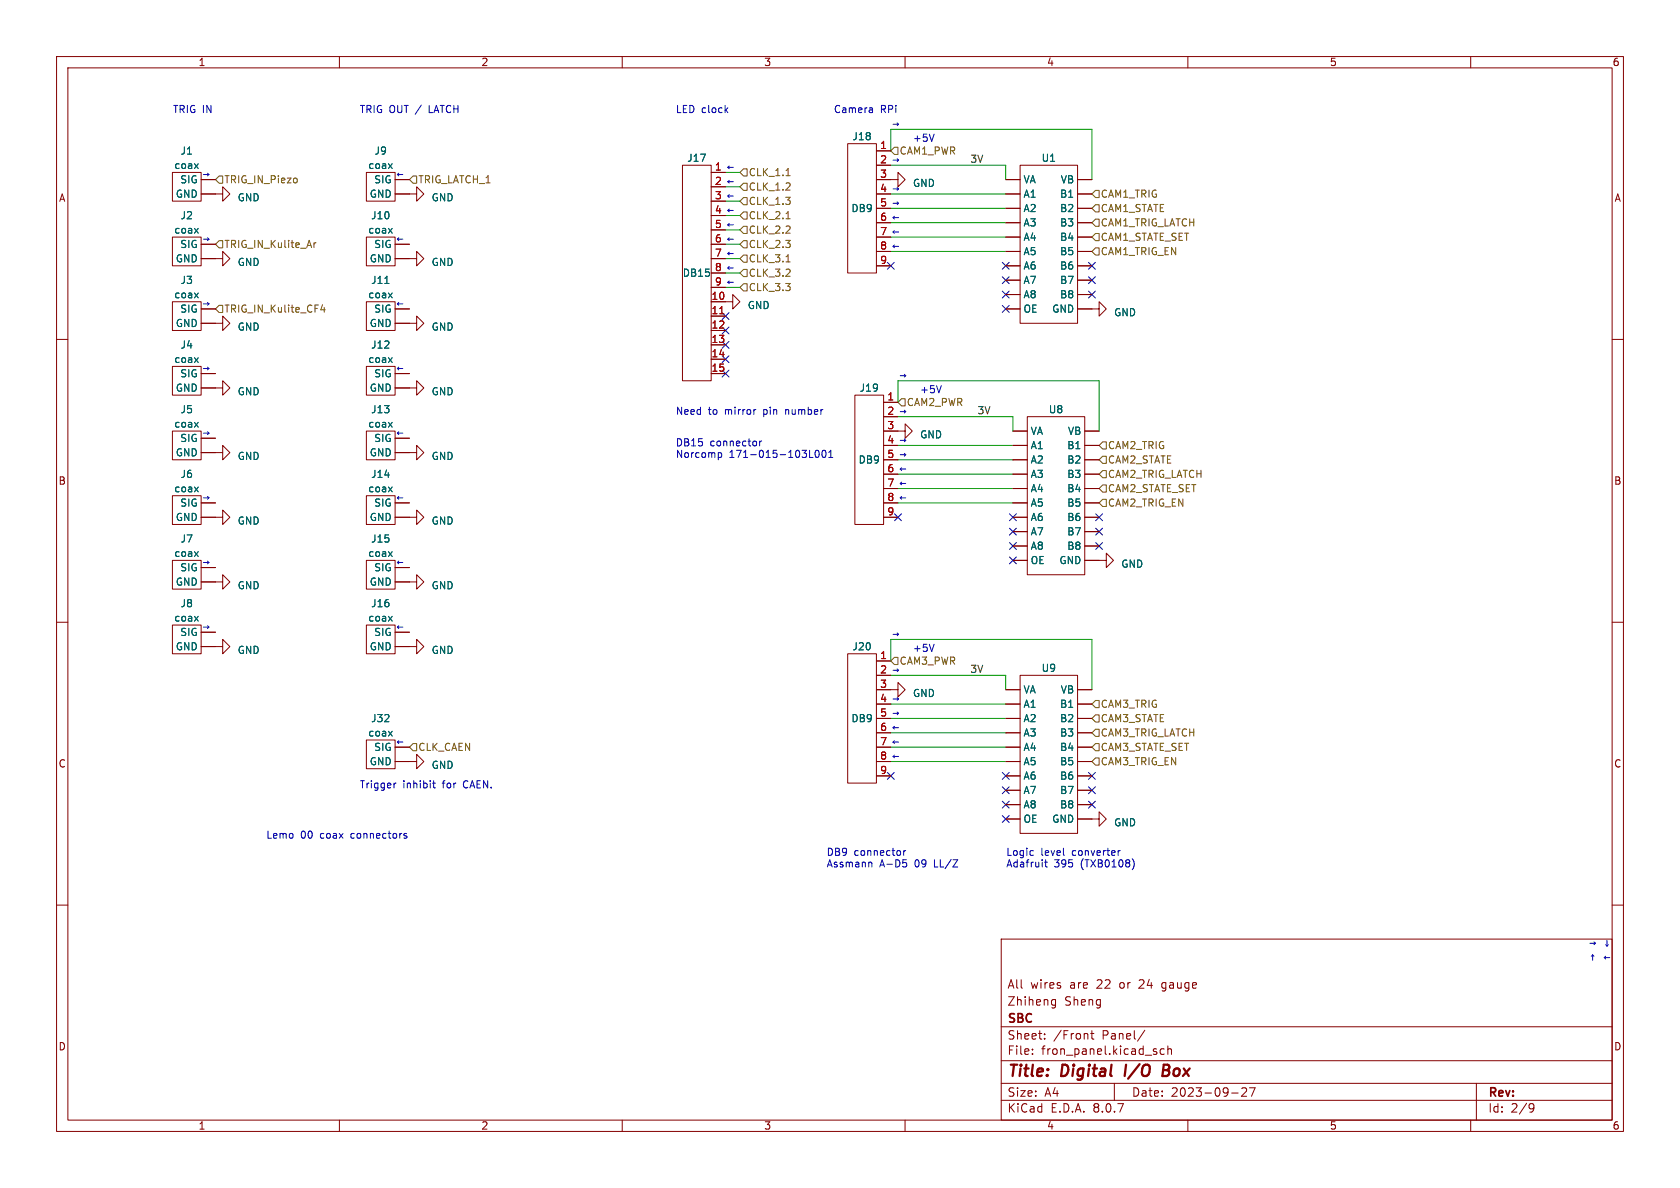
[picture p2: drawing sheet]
<svg xmlns="http://www.w3.org/2000/svg" width="297mm" height="210mm" viewBox="0 0 297 210" stroke-linecap="round" stroke-linejoin="round" font-family="sans-serif">
<g fill="none" stroke="#840000" stroke-width=".18">
<path d="M10 10h277v190h-277zM12 12h273v186h-273zM60 10v2M110 10v2M160 10v2M210 10v2M260 10v2M30.5 30.5h5.1v5.1h-5.1zM35.6 34.3h3.8v-1.3l1.2 1.3-1.2 1.3v-1.3M64.8 30.5h5v5.1h-5zM69.8 34.3h3.9v-1.3l1.2 1.3-1.2 1.3v-1.3M120.6 29.2h5.1v38.1h-5.1z"/>
<path d="M125.7 30.5h2.6M125.7 35.6h2.6M149.9 25.4h5v22.9h-5zM154.9 31.8h3.8v-1.3l1.3 1.3-1.3 1.2v-1.2M154.9 26.7h2.6M154.9 36.8h2.6M154.9 39.4h2.6M177.8 31.8h2.5M177.8 36.8h2.5M177.8 39.4h2.5M177.8 34.3h2.5M180.3 29.2h10.2v28h-10.2z"/>
<path d="M190.5 31.8h2.5M190.5 36.8h2.5M190.5 39.4h2.5M190.5 34.3h2.5M30.5 41.9h5.1v5.1h-5.1zM30.5 53.3h5.1v5.1h-5.1zM35.6 57.2h3.8v-1.3l1.2 1.3-1.2 1.2v-1.2M35.6 45.7h3.8v-1.2l1.2 1.2-1.2 1.3v-1.3M64.8 41.9h5v5.1h-5zM64.8 53.3h5v5.1h-5zM69.8 45.7h3.9v-1.2l1.2 1.2-1.2 1.3v-1.3M69.8 57.2h3.9v-1.3l1.2 1.3-1.2 1.2v-1.2"/>
<path d="M125.7 53.3h3.8v-1.2l1.3 1.2-1.3 1.3v-1.3M125.7 55.9h2.6M125.7 58.4h2.6M125.7 40.6h2.6M125.7 43.2h2.6M125.7 45.7h2.6M125.7 48.3h2.6M125.7 50.8h2.6M154.9 41.9h2.6M154.9 44.5h2.6M154.9 47h2.6M177.8 41.9h2.5"/>
<path d="M177.8 44.5h2.5M177.8 47h2.5M177.8 49.5h2.5M177.8 52.1h2.5M177.8 54.6h2.5M190.5 54.6h3.8v-1.3l1.3 1.3-1.3 1.3v-1.3M190.5 41.9h2.5M190.5 44.5h2.5M190.5 47h2.5M190.5 49.5h2.5M190.5 52.1h2.5M10 60h2"/>
<path d="M30.5 76.2h5.1v5.1h-5.1zM30.5 64.8h5.1v5.1h-5.1zM35.6 68.6h3.8v-1.3l1.2 1.3-1.2 1.3v-1.3M64.8 64.8h5v5.1h-5zM64.8 76.2h5v5.1h-5zM69.8 68.6h3.9v-1.3l1.2 1.3-1.2 1.3v-1.3M125.7 61h2.6M125.7 63.5h2.6M125.7 66h2.6M151.1 69.9h5.1v22.8h-5.1zM156.2 76.2h3.8v-1.3l1.3 1.3-1.3 1.3v-1.3M156.2 71.1h2.5"/>
<path d="M179.1 78.7h2.5M179.1 76.2h2.5M181.6 73.7h10.2v27.9h-10.2zM191.8 78.7h2.5M191.8 76.2h2.5M285 60h2M30.5 99.1h5.1v5h-5.1zM30.5 87.6h5.1v5.1h-5.1zM35.6 80h3.8v-1.3l1.2 1.3-1.2 1.3v-1.3M35.6 91.4h3.8v-1.2l1.2 1.2-1.2 1.3v-1.3M64.8 99.1h5v5h-5zM64.8 87.6h5v5.1h-5z"/>
<path d="M69.8 91.4h3.9v-1.2l1.2 1.2-1.2 1.3v-1.3M69.8 80h3.9v-1.3l1.2 1.3-1.2 1.3v-1.3M156.2 91.4h2.5M156.2 81.3h2.5M156.2 83.8h2.5M156.2 86.4h2.5M156.2 88.9h2.5M179.1 91.4h2.5M179.1 81.3h2.5M179.1 83.8h2.5M179.1 86.4h2.5M179.1 88.9h2.5"/>
<path d="M179.1 94h2.5M179.1 96.5h2.5M179.1 99.1h2.5M191.8 99.1h3.8v-1.3l1.2 1.3-1.2 1.2v-1.2M191.8 91.4h2.5M191.8 81.3h2.5M191.8 83.8h2.5M191.8 86.4h2.5M191.8 88.9h2.5M191.8 94h2.5M191.8 96.5h2.5M10 110h2"/>
<path d="M30.5 110.5h5.1v5.1h-5.1zM35.6 102.9h3.8v-1.3l1.2 1.3-1.2 1.2v-1.2M35.6 114.3h3.8v-1.3l1.2 1.3-1.2 1.3v-1.3M64.8 110.5h5v5.1h-5zM69.8 102.9h3.9v-1.3l1.2 1.3-1.2 1.2v-1.2M69.8 114.3h3.9v-1.3l1.2 1.3-1.2 1.3v-1.3M149.9 115.6h5v22.8h-5zM154.9 116.8h2.6M180.3 119.4h10.2v27.9h-10.2zM285 110h2M64.8 130.8h5v5.1h-5zM69.8 134.6h3.9v-1.2l1.2 1.2-1.2 1.3v-1.3"/>
<path d="M154.9 121.9h3.8v-1.2l1.3 1.2-1.3 1.3v-1.3M154.9 134.6h2.6M154.9 127h2.6M154.9 129.5h2.6M154.9 132.1h2.6M154.9 137.2h2.6M177.8 134.6h2.5M177.8 121.9h2.5M177.8 127h2.5M177.8 129.5h2.5M177.8 132.1h2.5M177.8 137.2h2.5"/>
<path d="M177.8 124.5h2.5M177.8 139.7h2.5M190.5 134.6h2.5M190.5 121.9h2.5M190.5 127h2.5M190.5 129.5h2.5M190.5 132.1h2.5M190.5 137.2h2.5M190.5 124.5h2.5M190.5 139.7h2.5M177.8 142.2h2.5M177.8 144.8h2.5"/>
<path d="M190.5 144.8h3.8v-1.3l1.3 1.3-1.3 1.3v-1.3M190.5 142.2h2.5M10 160h2M177 166h108v32h-108zM186 177.6h.6M186 176.8h.6M186.6 176.7v1.2l-.1 .2-.4 .1M285 160h2M60 198v2M110 198v2M160 198v2M177 194.5h108"/>
<path d="M177 191.5h108M177 187.5h108M177 181.5h108M182.5 186.3v.1M182.5 185.5v.1M184.7 183.6v.1M184.7 182.8v.1M192.8 182.7h.6M193 182.2v1.3l.4 .2M197 191.5v3M202.4 182.1l-1.3 2M204.3 185.9l.2 .2-.2 .3"/>
<path d="M204.3 185.4l.2 .1M205.8 185.5l-.4-.1-.3 .3v.4l.1 .2h.6M206.5 185.5l.2-.1 .3 .1 .1 .9M206.5 184.9v1.5M210 198v2M217.7 193.2h1.2M219.5 192.4l.6-.1 .2 .1 .1 .3-.9 1.1h.9M220.9 192.3h1l-.7 1.5M260 198v2M261 191.5v6.5M270.6 195.1l.5 .1a.99 .99 0 0 1-.4 1.4h-.2M271.2 195.7l-.3 .3h-.3"/>
</g>
<path d="M199.1 188.2l-.3 2M205.6 189.2h.7M206.3 189.2l.3 .1M206.4 188.2h-.7l-.2 2 1-.1M206.5 189.1l-.2 .1" fill="none" stroke="#840000" stroke-width=".4"/>
<path d="M127.2 55.5h.8" fill="none" stroke="#a90000" stroke-width=".18"/>
<path d="M68 50.1h.8" fill="none" stroke="#006464" stroke-width=".18"/>
<g fill="none" stroke="#725600" stroke-width=".18">
<path d="M38.7 31.1h.7v1.3h-.7l-.6-.6zM52.5 31.6v.6M73 31.1h.7v1.3h-.7l-.6-.6zM131.4 32.4h.7v1.3h-.7l-.6-.7zM131.4 29.8h.7v1.3h-.7l-.6-.6zM131.4 37.5h.7v1.2h-.7l-.6-.6zM131.4 34.9h.7v1.3h-.7l-.6-.6zM138.9 33.6h.8M139 31.1h.7M139 38.7h.7M139.6 32.5v.4M157.5 26.7l.6-.7h.6v1.3h-.6z"/>
<path d="M193.7 36.2h.6v1.3h-.6l-.7-.7zM193.7 38.7h.6v1.3h-.6l-.7-.6zM193.7 33.7h.6v1.2h-.6l-.7-.6zM38.7 54h.7v1.2h-.7l-.6-.6zM38.7 42.5h.7v1.3h-.7l-.6-.6zM55.5 42.9v.9M55.9 42.9l-.4 .3M57 53.9l-.3 .9h.8M57.3 54.3v.9M131.4 42.5h.7v1.3h-.7l-.6-.6zM131.4 40h.7v1.3h-.7l-.6-.7zM131.4 45.1h.7v1.3h-.7l-.6-.7z"/>
<path d="M131.4 47.6h.7v1.3h-.7l-.6-.6zM131.4 50.2h.7v1.2h-.7l-.6-.6zM138.9 41.2h.8M138.9 48.8h.8M139 46.3h.7M139.6 40.1v.4M139.6 47.7v.4M193.7 41.3h.6v1.2h-.6l-.7-.6zM193.7 43.8h.6v1.3h-.6l-.7-.6zM159.4 70.5h.6v1.3h-.6l-.7-.7zM194.9 78.1h.7v1.3h-.7l-.6-.7zM194.9 80.6h.7v1.3h-.7l-.6-.6z"/>
<path d="M194.9 88.3h.7v1.2h-.7l-.6-.6zM194.9 83.2h.7v1.3h-.7l-.6-.7zM194.9 85.7h.7v1.3h-.7l-.6-.6zM158.1 116.2h.6v1.3h-.6l-.6-.7zM73 131.4h.7v1.3h-.7l-.6-.6zM193.7 128.9h.6v1.3h-.6l-.7-.7zM193.7 126.4h.6v1.2h-.6l-.7-.6zM193.7 131.4h.6v1.3h-.6l-.7-.6zM193.7 123.8h.6v1.3h-.6l-.7-.6zM193.7 134h.6v1.3h-.6l-.7-.7z"/>
</g>
<g fill="none" stroke="#0000c2" stroke-width=".18">
<path d="M128.3 19.4l.4 .5M128.7 19.1l-.5 .4M154.1 19.1l.2 .1v.7M154.3 19.8l-.2 .1M154.3 19.4h-.2M165.1 23.7l-.4 1.3M133.6 72.4l-.2 .1M134.3 78v.8M134.7 78l-.4 .2M144.3 79.7l.1-.1a.68 .68 0 0 1 .4 .6 .68 .68 0 0 1-.4 .7 .84 .84 0 0 1-.1-1.2zM145.4 79.7l.2-.1a.68 .68 0 0 1 .4 .6 .68 .68 0 0 1-.4 .7l-.2-.2-.1-.3zM146.5 80l.4-.4v1.3"/>
<path d="M166.4 68.2l-.4 1.2M127.1 80l.4 .1 .1 .2-.1 .4-.4 .2M143.1 80.9h.6M146.5 80.9h.7M165.1 113.9l-.4 1.3M70 138.4l-.3 .2M76.5 138.4h.5M76.7 138v1.1l.3 .2M71.5 147.7l.4 .1v.2l-.1 .2-.4-.1M71.5 147.4h.4M153.8 152.4l.3 .2v.7M159.6 152h.6"/>
<path d="M159.8 150.4v.8M160.1 152.5l.2 .2v.3l-.2 .3M160.1 150.4l-.3 .2M182.6 150.4h.1M182.7 151.2h-.1M184.7 152.4h.5M184.9 152v1.1l.3 .2M188.1 151.2h.1M197.7 150.4v.8M198 150.4l-.3 .2M200.2 151.8a1.46 1.46 0 0 1 0 1.9"/>
</g>
<g fill="none" stroke="#009600" stroke-width=".18">
<path d="M157.5 26.7v-3.8h35.5v8.9M157.5 29.2h20.3v2.6M157.5 39.4h20.3M157.5 34.3h20.3M157.5 36.8h20.3M157.5 41.9h20.3M157.5 44.5h20.3M158.7 78.7h20.4M158.7 71.1v-3.8h35.6v8.9M158.7 73.7h20.4v2.5M158.7 83.8h20.4M158.7 88.9h20.4"/>
<path d="M158.7 86.4h20.4M158.7 81.3h20.4M157.5 116.8v-3.8h35.5v8.9M157.5 119.4h20.3v2.5M157.5 132.1h20.3M157.5 134.6h20.3M157.5 124.5h20.3M157.5 127h20.3M157.5 129.5h20.3"/>
</g>
<g fill="none" stroke="#000084" stroke-width=".18">
<path d="M127.7 57.8l1.2 1.2M127.7 55.3l1.2 1.2M128.9 57.8l-1.2 1.2M128.9 55.3l-1.2 1.2M156.9 46.4l1.2 1.2M158.1 46.4l-1.2 1.2M177.2 54l1.2 1.2M177.2 46.4l1.2 1.2M177.2 51.5l1.2 1.2M177.2 48.9l1.2 1.2M178.4 54l-1.2 1.2M178.4 46.4l-1.2 1.2"/>
<path d="M178.4 51.5l-1.2 1.2M178.4 48.9l-1.2 1.2M192.4 46.4l1.2 1.2M192.4 48.9l1.2 1.2M192.4 51.5l1.2 1.2M193.6 46.4l-1.2 1.2M193.6 48.9l-1.2 1.2M193.6 51.5l-1.2 1.2M127.7 62.9l1.2 1.2M127.7 65.4l1.2 1.2M127.7 60.4l1.2 1.2M128.9 62.9l-1.2 1.2"/>
<path d="M128.9 65.4l-1.2 1.2M128.9 60.4l-1.2 1.2M158.1 90.8l1.3 1.2M159.4 90.8l-1.3 1.2M178.5 95.9l1.2 1.2M178.5 90.8l1.2 1.2M178.5 93.4l1.2 1.2M178.5 98.5l1.2 1.2M179.7 95.9l-1.2 1.2M179.7 90.8l-1.2 1.2M179.7 93.4l-1.2 1.2M179.7 98.5l-1.2 1.2"/>
<path d="M193.7 93.4l1.2 1.2M193.7 95.9l1.2 1.2M193.7 90.8l1.2 1.2M194.9 93.4l-1.2 1.2M194.9 95.9l-1.2 1.2M194.9 90.8l-1.2 1.2M156.9 136.6l1.2 1.2M158.1 136.6l-1.2 1.2M177.2 139.1l1.2 1.2M177.2 136.6l1.2 1.2M178.4 139.1l-1.2 1.2M178.4 136.6l-1.2 1.2"/>
<path d="M192.4 136.6l1.2 1.2M192.4 139.1l1.2 1.2M193.6 136.6l-1.2 1.2M193.6 139.1l-1.2 1.2M177.2 141.6l1.2 1.2M177.2 144.2l1.2 1.2M178.4 141.6l-1.2 1.2M178.4 144.2l-1.2 1.2M192.4 141.6l1.2 1.2M193.6 141.6l-1.2 1.2"/>
</g>
<g font-size="2.8" fill="#840000">
<text x="178" y="190.9">Title:</text>
<text x="187.7" y="190.9">Digital</text>
<text x="199.7" y="190.9">I/O</text>
<text x="207.2" y="190.9">Box</text>
</g>
<g font-size="2.1" fill="#840000">
<text x="178" y="178">Zhiheng</text>
<text x="178" y="175">All</text>
<text x="182.2" y="175">wires</text>
<text x="188.2" y="178">Sheng</text>
<text x="189.2" y="175">are</text>
<text x="194" y="175">22</text>
<text x="198.2" y="175">or</text>
<text x="201.8" y="175">24</text>
<text x="205.9" y="175">gauge</text>
<text x="178" y="184">Sheet:</text>
<text x="178" y="181.2">SBC</text>
<text x="186.2" y="184">/Front</text>
<text x="194.9" y="184">Panel/</text>
<text x="178" y="186.7">File:</text>
<text x="184.1" y="186.7">fron_panel.kicad_sch</text>
<text x="178" y="196.9">KiCad</text>
<text x="178" y="194.1">Size:</text>
<text x="184.7" y="194.1">A4</text>
<text x="185.7" y="196.9">E.D.A.</text>
<text x="193.3" y="196.9">8.0.7</text>
<text x="200" y="194.1">Date:</text>
<text x="207" y="194.1">2023-09-27</text>
<text x="263" y="194.3">Rev:</text>
<text x="263" y="196.9">Id:</text>
<text x="267.1" y="196.9">2/9</text>
</g>
<g font-size="1.8" fill="#840000">
<text x="35" y="11.9">1</text>
<text x="85" y="11.9">2</text>
<text x="135" y="11.9">3</text>
<text x="185" y="11.9">4</text>
<text x="235" y="11.9">5</text>
<text x="285" y="11.9">6</text>
<text x="155.5" y="29">2 þÿ!’</text>
<text x="10.3" y="35.9">A</text>
<text x="35.6" y="31.5">þÿ!’</text>
<text x="69.8" y="31.5">þÿ!•</text>
<text x="126.3" y="32.8">2 þÿ!•</text>
<text x="155.5" y="34">4 þÿ!’</text>
<text x="285.3" y="35.9">A</text>
<text x="126.3" y="37.8">4 þÿ!•</text>
<text x="35.6" y="42.9">þÿ!’</text>
<text x="69.8" y="42.9">þÿ!•</text>
<text x="35.6" y="54.4">þÿ!’</text>
<text x="69.8" y="54.4">þÿ!•</text>
<text x="35.6" y="65.8">þÿ!’</text>
<text x="69.8" y="65.8">þÿ!•</text>
<text x="35.6" y="77.2">þÿ!’</text>
<text x="69.8" y="77.2">þÿ!•</text>
<text x="156.8" y="73.4">2 þÿ!’</text>
<text x="156.8" y="78.5">4 þÿ!’</text>
<text x="10.3" y="85.9">B</text>
<text x="35.6" y="88.7">þÿ!’</text>
<text x="69.8" y="88.7">þÿ!•</text>
<text x="285.3" y="85.9">B</text>
<text x="35.6" y="100.1">þÿ!’</text>
<text x="69.8" y="100.1">þÿ!•</text>
<text x="35.6" y="111.5">þÿ!’</text>
<text x="69.8" y="111.5">þÿ!•</text>
<text x="155.5" y="119.1">2 þÿ!’</text>
<text x="155.5" y="124.2">4 þÿ!’</text>
<text x="69.8" y="131.8">þÿ!•</text>
<text x="10.3" y="135.9">C</text>
<text x="285.3" y="135.9">C</text>
<text x="10.3" y="185.9">D</text>
<text x="285.3" y="185.9">D</text>
<text x="35" y="199.9">1</text>
<text x="85" y="199.9">2</text>
<text x="135" y="199.9">3</text>
<text x="185" y="199.9">4</text>
<text x="235" y="199.9">5</text>
<text x="285" y="199.9">6</text>
</g>
<g font-size="1.8" fill="#0000c2">
<text x="30.5" y="20.1">TRIG IN</text>
<text x="63.5" y="20.1">TRIG OUT /</text>
<text x="76.1" y="20.1">LATCH</text>
<text x="119.4" y="20.1">LED clock</text>
<text x="147.3" y="20.1">Camera</text>
<text x="155.6" y="20.1">RPi</text>
<text x="157.5" y="22.6">þÿ!’</text>
<text x="161.3" y="25.2">+5V</text>
<text x="155.5" y="36.6">5 þÿ!’</text>
<text x="155.5" y="39.1">6 þÿ!•</text>
<text x="155.5" y="41.7">7 þÿ!•</text>
<text x="155.5" y="44.2">8 þÿ!•</text>
<text x="158.7" y="67.1">þÿ!’</text>
<text x="162.6" y="69.6">+5V</text>
<text x="119.4" y="73.4">Need</text>
<text x="125.2" y="73.4">to</text>
<text x="128.3" y="73.4">mirror</text>
<text x="135.2" y="73.4">pin</text>
<text x="139.3" y="73.4">number</text>
<text x="119.4" y="79">DB15</text>
<text x="119.4" y="81">Norcomp</text>
<text x="125.5" y="79">connector</text>
<text x="128.9" y="81">171-015-103L001</text>
<text x="156.8" y="81">5 þÿ!’</text>
<text x="156.8" y="83.6">6 þÿ!•</text>
<text x="156.8" y="86.1">7 þÿ!•</text>
<text x="156.8" y="88.6">8 þÿ!•</text>
<text x="157.5" y="112.8">þÿ!’</text>
<text x="161.3" y="115.3">+5V</text>
<text x="155.5" y="126.7">5 þÿ!’</text>
<text x="155.5" y="129.3">6 þÿ!•</text>
<text x="155.5" y="131.8">7 þÿ!•</text>
<text x="155.5" y="134.4">8 þÿ!•</text>
<text x="63.5" y="139.5">Trigger</text>
<text x="71.2" y="139.5">inhibit</text>
<text x="78.4" y="139.5">for</text>
<text x="82.2" y="139.5">CAEN.</text>
<text x="47" y="148.3">Lemo</text>
<text x="53.1" y="148.3">00</text>
<text x="56.7" y="148.3">coax</text>
<text x="62.3" y="148.3">connectors</text>
<text x="146" y="151.4">DB9</text>
<text x="146" y="153.4">Assmann</text>
<text x="151" y="151.4">connector</text>
<text x="155.5" y="153.4">A-D5</text>
<text x="161.8" y="153.4">09</text>
<text x="165.4" y="153.4">LL/Z</text>
<text x="177.8" y="151.4">Logic</text>
<text x="177.8" y="153.4">Adafruit</text>
<text x="184" y="151.4">level</text>
<text x="186.3" y="153.4">395</text>
<text x="189.6" y="151.4">converter</text>
<text x="191.1" y="153.4">(TXB0108)</text>
<text x="280.7" y="167.4">þÿ!’þÿ!“</text>
<text x="280.7" y="169.9">þÿ!‘þÿ!•</text>
</g>
<g font-size="1.8" fill="#006464">
<text x="31.8" y="27.5">J1</text>
<text x="66.1" y="27.5">J9</text>
<text x="121.4" y="28.8">J17</text>
<text x="150.6" y="25">J18</text>
<text x="184" y="28.8">U1</text>
<text x="30.7" y="30.1">coax</text>
<text x="31" y="35.2">GND</text>
<text x="31.8" y="32.6">SIG</text>
<text x="41.9" y="35.8">GND</text>
<text x="65" y="30.1">coax</text>
<text x="65.3" y="35.2">GND</text>
<text x="66.1" y="32.6">SIG</text>
<text x="76.2" y="35.8">GND</text>
<text x="161.3" y="33.2">GND</text>
<text x="180.8" y="35.2">A1</text>
<text x="180.8" y="32.6">VA</text>
<text x="187.3" y="35.2">B1</text>
<text x="187.4" y="32.6">VB</text>
<text x="30.7" y="41.5">coax</text>
<text x="31.8" y="39">J2</text>
<text x="65" y="41.5">coax</text>
<text x="65.5" y="39">J10</text>
<text x="150.4" y="37.7">DB9</text>
<text x="180.8" y="37.7">A2</text>
<text x="180.8" y="40.2">A3</text>
<text x="187.3" y="37.7">B2</text>
<text x="187.3" y="40.2">B3</text>
<text x="31" y="46.6">GND</text>
<text x="31.8" y="44">SIG</text>
<text x="41.9" y="47.2">GND</text>
<text x="65.3" y="46.6">GND</text>
<text x="66.1" y="44">SIG</text>
<text x="76.2" y="47.2">GND</text>
<text x="180.8" y="42.8">A4</text>
<text x="180.8" y="45.3">A5</text>
<text x="180.8" y="47.9">A6</text>
<text x="187.3" y="42.8">B4</text>
<text x="187.3" y="45.3">B5</text>
<text x="187.3" y="47.9">B6</text>
<text x="30.7" y="52.9">coax</text>
<text x="31.8" y="50.4">J3</text>
<text x="65" y="52.9">coax</text>
<text x="65.5" y="50.4">J11</text>
<text x="120.6" y="49.1">DB15</text>
<text x="180.8" y="50.4">A7</text>
<text x="180.8" y="52.9">A8</text>
<text x="187.3" y="50.4">B7</text>
<text x="187.3" y="52.9">B8</text>
<text x="31" y="58">GND</text>
<text x="31.8" y="55.5">SIG</text>
<text x="41.9" y="58.6">GND</text>
<text x="65.3" y="58">GND</text>
<text x="66.1" y="55.5">SIG</text>
<text x="76.2" y="58.6">GND</text>
<text x="132.1" y="54.8">GND</text>
<text x="180.8" y="55.5">OE</text>
<text x="185.9" y="55.5">GND</text>
<text x="196.9" y="56.1">GND</text>
<text x="30.7" y="64.4">coax</text>
<text x="31.8" y="61.8">J4</text>
<text x="65" y="64.4">coax</text>
<text x="65.5" y="61.8">J12</text>
<text x="31" y="69.4">GND</text>
<text x="31.8" y="66.9">SIG</text>
<text x="41.9" y="70.1">GND</text>
<text x="65.3" y="69.4">GND</text>
<text x="66.1" y="66.9">SIG</text>
<text x="76.2" y="70.1">GND</text>
<text x="151.9" y="69.4">J19</text>
<text x="30.7" y="75.8">coax</text>
<text x="31.8" y="73.3">J5</text>
<text x="65" y="75.8">coax</text>
<text x="65.5" y="73.3">J13</text>
<text x="162.6" y="77.7">GND</text>
<text x="182.1" y="77.1">VA</text>
<text x="185.3" y="73.3">U8</text>
<text x="188.7" y="77.1">VB</text>
<text x="31" y="80.9">GND</text>
<text x="31.8" y="78.3">SIG</text>
<text x="41.9" y="81.5">GND</text>
<text x="65.3" y="80.9">GND</text>
<text x="66.1" y="78.3">SIG</text>
<text x="76.2" y="81.5">GND</text>
<text x="151.7" y="82.1">DB9</text>
<text x="182.1" y="79.6">A1</text>
<text x="182.1" y="82.1">A2</text>
<text x="188.6" y="79.6">B1</text>
<text x="188.6" y="82.1">B2</text>
<text x="30.7" y="87.2">coax</text>
<text x="31.8" y="89.8">SIG</text>
<text x="31.8" y="84.7">J6</text>
<text x="65" y="87.2">coax</text>
<text x="65.5" y="84.7">J14</text>
<text x="66.1" y="89.8">SIG</text>
<text x="182.1" y="84.7">A3</text>
<text x="182.1" y="87.2">A4</text>
<text x="182.1" y="89.8">A5</text>
<text x="188.6" y="84.7">B3</text>
<text x="188.6" y="87.2">B4</text>
<text x="188.6" y="89.8">B5</text>
<text x="31" y="92.3">GND</text>
<text x="41.9" y="92.9">GND</text>
<text x="65.3" y="92.3">GND</text>
<text x="76.2" y="92.9">GND</text>
<text x="182.1" y="92.3">A6</text>
<text x="182.1" y="94.8">A7</text>
<text x="188.6" y="92.3">B6</text>
<text x="188.6" y="94.8">B7</text>
<text x="30.7" y="98.7">coax</text>
<text x="31.8" y="101.2">SIG</text>
<text x="31.8" y="96.1">J7</text>
<text x="65" y="98.7">coax</text>
<text x="65.5" y="96.1">J15</text>
<text x="66.1" y="101.2">SIG</text>
<text x="182.1" y="97.4">A8</text>
<text x="182.1" y="99.9">OE</text>
<text x="187.2" y="99.9">GND</text>
<text x="188.6" y="97.4">B8</text>
<text x="198.1" y="100.6">GND</text>
<text x="31" y="103.7">GND</text>
<text x="31.8" y="107.5">J8</text>
<text x="41.9" y="104.4">GND</text>
<text x="65.3" y="103.7">GND</text>
<text x="65.5" y="107.5">J16</text>
<text x="76.2" y="104.4">GND</text>
<text x="30.7" y="110.1">coax</text>
<text x="31.8" y="112.6">SIG</text>
<text x="65" y="110.1">coax</text>
<text x="66.1" y="112.6">SIG</text>
<text x="31" y="115.2">GND</text>
<text x="41.9" y="115.8">GND</text>
<text x="65.3" y="115.2">GND</text>
<text x="76.2" y="115.8">GND</text>
<text x="150.6" y="115.2">J20</text>
<text x="184" y="119">U9</text>
<text x="161.3" y="123.4">GND</text>
<text x="180.8" y="125.3">A1</text>
<text x="180.8" y="122.8">VA</text>
<text x="187.3" y="125.3">B1</text>
<text x="187.4" y="122.8">VB</text>
<text x="65" y="130.4">coax</text>
<text x="65.5" y="127.9">J32</text>
<text x="150.4" y="127.9">DB9</text>
<text x="180.8" y="127.9">A2</text>
<text x="180.8" y="130.4">A3</text>
<text x="187.3" y="127.9">B2</text>
<text x="187.3" y="130.4">B3</text>
<text x="65.3" y="135.5">GND</text>
<text x="66.1" y="132.9">SIG</text>
<text x="76.2" y="136.1">GND</text>
<text x="180.8" y="132.9">A4</text>
<text x="180.8" y="135.5">A5</text>
<text x="187.3" y="132.9">B4</text>
<text x="187.3" y="135.5">B5</text>
<text x="180.8" y="138">A6</text>
<text x="180.8" y="140.6">A7</text>
<text x="180.8" y="143.1">A8</text>
<text x="187.3" y="138">B6</text>
<text x="187.3" y="140.6">B7</text>
<text x="187.3" y="143.1">B8</text>
<text x="180.8" y="145.6">OE</text>
<text x="185.9" y="145.6">GND</text>
<text x="196.9" y="146.3">GND</text>
</g>
<g font-size="1.8" fill="#a90000">
<text x="155.5" y="26.4">1</text>
<text x="155.5" y="29">2</text>
<text x="126.3" y="30.2">1</text>
<text x="126.3" y="32.8">2</text>
<text x="126.3" y="35.3">3</text>
<text x="155.5" y="31.5">3</text>
<text x="155.5" y="34">4</text>
<text x="126.3" y="37.8">4</text>
<text x="126.3" y="40.4">5</text>
<text x="155.5" y="36.6">5</text>
<text x="155.5" y="39.1">6</text>
<text x="155.5" y="41.7">7</text>
<text x="126.3" y="42.9">6</text>
<text x="126.3" y="45.5">7</text>
<text x="155.5" y="46.7">9</text>
<text x="155.5" y="44.2">8</text>
<text x="125.7" y="53.1">10</text>
<text x="126.3" y="48">8</text>
<text x="126.3" y="50.5">9</text>
<text x="125.7" y="55.6">11</text>
<text x="125.7" y="58.2">12</text>
<text x="125.7" y="60.7">13</text>
<text x="125.7" y="63.2">14</text>
<text x="125.7" y="65.8">15</text>
<text x="156.8" y="70.9">1</text>
<text x="156.8" y="75.9">3</text>
<text x="156.8" y="73.4">2</text>
<text x="156.8" y="78.5">4</text>
<text x="156.8" y="81">5</text>
<text x="156.8" y="83.6">6</text>
<text x="156.8" y="86.1">7</text>
<text x="156.8" y="88.6">8</text>
<text x="156.8" y="91.2">9</text>
<text x="155.5" y="116.6">1</text>
<text x="155.5" y="119.1">2</text>
<text x="155.5" y="121.7">3</text>
<text x="155.5" y="124.2">4</text>
<text x="155.5" y="126.7">5</text>
<text x="155.5" y="129.3">6</text>
<text x="155.5" y="131.8">7</text>
<text x="155.5" y="136.9">9</text>
<text x="155.5" y="134.4">8</text>
</g>
<g font-size="1.8" fill="#725600">
<text x="158.9" y="27.5">CAM1_PWR</text>
<text x="39.6" y="32.6">TRIG_IN_Piezo</text>
<text x="73.9" y="32.6">TRIG_LATCH_1</text>
<text x="132.3" y="33.9">CLK_1.2</text>
<text x="132.3" y="31.3">CLK_1.1</text>
<text x="194.5" y="35.2">CAM1_TRIG</text>
<text x="132.3" y="39">CLK_2.1</text>
<text x="132.3" y="36.4">CLK_1.3</text>
<text x="132.3" y="41.5">CLK_2.2</text>
<text x="194.5" y="37.7">CAM1_STATE</text>
<text x="194.5" y="40.2">CAM1_TRIG_LATCH</text>
<text x="39.6" y="44">TRIG_IN_Kulite_Ar</text>
<text x="132.3" y="44">CLK_2.3</text>
<text x="132.3" y="46.6">CLK_3.1</text>
<text x="194.5" y="42.8">CAM1_STATE_SET</text>
<text x="194.5" y="45.3">CAM1_TRIG_EN</text>
<text x="132.3" y="49.1">CLK_3.2</text>
<text x="132.3" y="51.7">CLK_3.3</text>
<text x="39.6" y="55.5">TRIG_IN_Kulite_CF4</text>
<text x="160.2" y="72">CAM2_PWR</text>
<text x="195.8" y="82.1">CAM2_STATE</text>
<text x="195.8" y="79.6">CAM2_TRIG</text>
<text x="195.8" y="89.8">CAM2_TRIG_EN</text>
<text x="195.8" y="84.7">CAM2_TRIG_LATCH</text>
<text x="195.8" y="87.2">CAM2_STATE_SET</text>
<text x="158.9" y="117.7">CAM3_PWR</text>
<text x="194.5" y="125.3">CAM3_TRIG</text>
<text x="194.5" y="130.4">CAM3_TRIG_LATCH</text>
<text x="194.5" y="127.9">CAM3_STATE</text>
<text x="73.9" y="132.9">CLK_CAEN</text>
<text x="194.5" y="132.9">CAM3_STATE_SET</text>
<text x="194.5" y="135.5">CAM3_TRIG_EN</text>
</g>
<g font-size="1.8" fill="#0f0f0f">
<text x="171.4" y="28.9">3V</text>
<text x="172.7" y="73.3">3V</text>
<text x="171.4" y="119">3V</text>
</g>
<g font-size="1.8" fill="#009600">
<text x="126.3" y="30.2">1 þÿ!•</text>
<text x="126.3" y="35.3">3 þÿ!•</text>
<text x="126.3" y="40.4">5 þÿ!•</text>
<text x="126.3" y="42.9">6 þÿ!•</text>
<text x="126.3" y="45.5">7 þÿ!•</text>
<text x="126.3" y="48">8 þÿ!•</text>
<text x="126.3" y="50.5">9 þÿ!•</text>
</g>
</svg>
